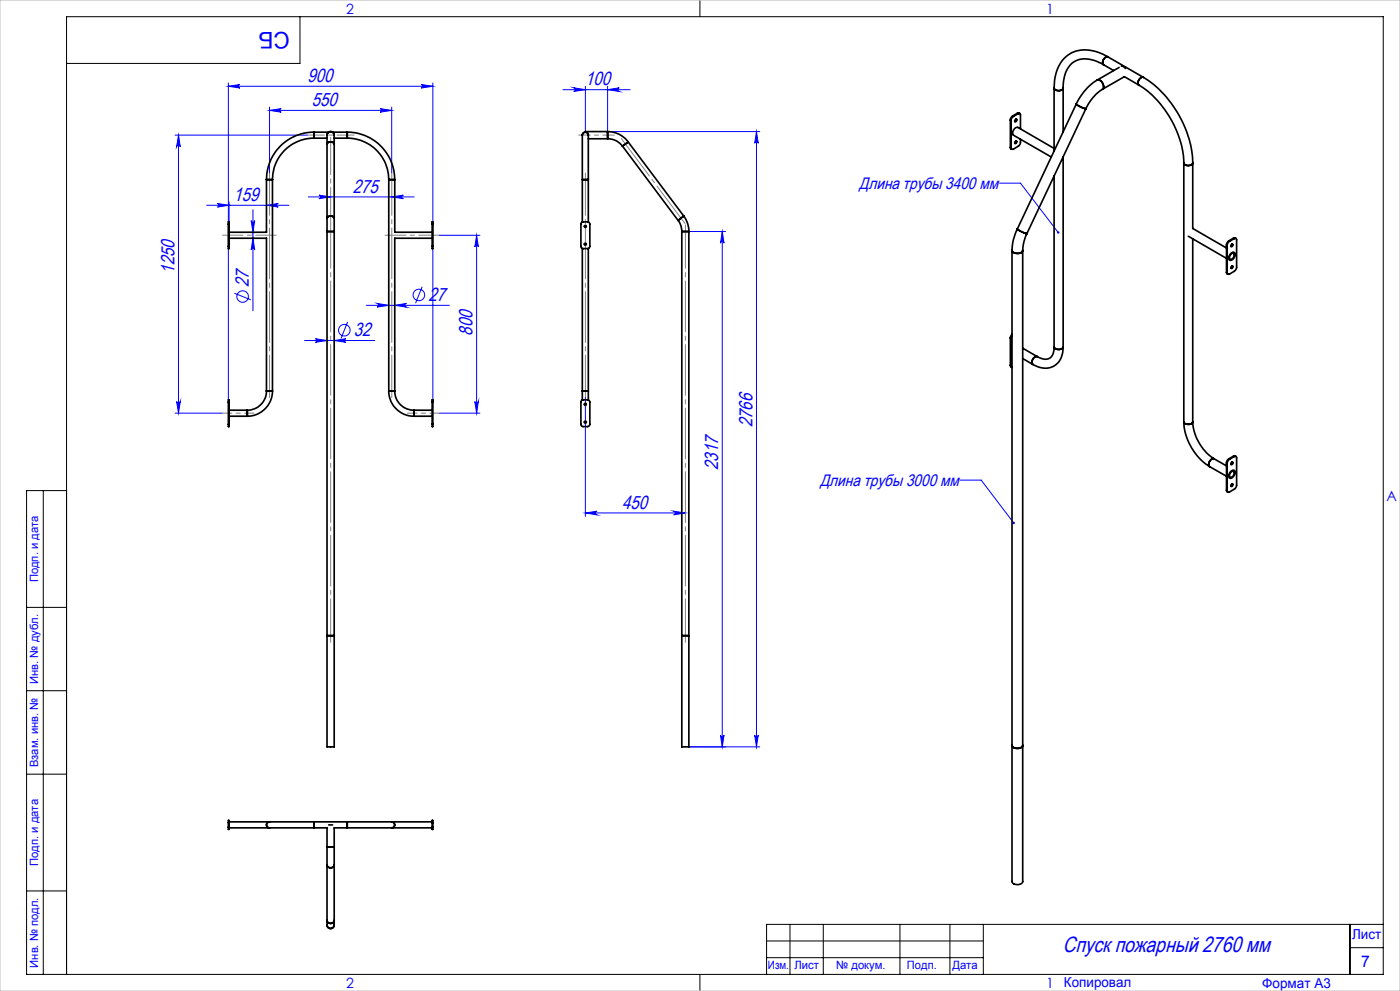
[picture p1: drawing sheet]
<svg xmlns="http://www.w3.org/2000/svg" width="420mm" height="297mm" viewBox="0 0 420 297" stroke-linecap="round" stroke-linejoin="round" font-family="sans-serif">
<g fill="none" stroke="#00f" stroke-width=".3">
<path d="M68.5 24.9v94.9M68.5 25.9h61.4M68.5 25.9l3.5-.6a.53 .53 0 0 0-.5 .6 .53 .53 0 0 0 .5 .5zM80.9 32.1v19.7M80.9 33.1h36.6M80.9 33.1l3.4-.5a.53 .53 0 0 0-.5 .5 .53 .53 0 0 0 .5 .5zM114 32.6l3.5 .5-3.5 .5a.53 .53 0 0 0 .5-.5 .53 .53 0 0 0-.5-.5zM117.5 32.1v19.7M126.4 25.3l3.5 .6-3.5 .5a.53 .53 0 0 0 .5-.5 .53 .53 0 0 0-.5-.6zM129.9 24.9v94.9M168.9 26.9h20.1M172.1 26.3l3.5 .6-3.5 .5a.55 .55 0 0 0 .5-.5 .55 .55 0 0 0-.5-.6z"/>
<path d="M175.6 25.9v13.5M182.3 26.9l3.5-.6a.55 .55 0 0 0-.5 .6 .55 .55 0 0 0 .5 .5zM182.3 25.9v13.5h45.6M226.9 39.4l.6 3.5a.53 .53 0 0 0-.6-.5 .53 .53 0 0 0-.5 .5zM226.9 39.4v184.4M52.5 40.5h39.7M53.6 40.5l.5 3.5a.55 .55 0 0 0-.6-.5 .55 .55 0 0 0-.5 .5zM53.6 40.5v83.3M92.5 59h31.7M95.7 58.5l3.5 .5-3.5 .5a.53 .53 0 0 0 .5-.5 .53 .53 0 0 0-.5-.5zM117.5 59l3.5-.5a.53 .53 0 0 0-.5 .5 .53 .53 0 0 0 .5 .5zM299.9 54.9h6.2l11.4 14.8"/>
<path d="M62 61.5h24.7M65.2 61l3.5 .5-3.5 .6a.53 .53 0 0 0 .5-.6 .53 .53 0 0 0-.5-.5zM68.7 60.5v7M75.4 66.1a.53 .53 0 0 0 .5 .5 .53 .53 0 0 0 .5-.5l-.5 3.5zM75.9 71.4l.5 3.5a.53 .53 0 0 0-.5-.5 .53 .53 0 0 0-.5 .5zM75.9 62.9v30.2M79.9 61.5l3.6-.5a.53 .53 0 0 0-.6 .5 .53 .53 0 0 0 .6 .6zM131.9 70.5h12.1M143 70.5l.5 3.5a.53 .53 0 0 0-.5-.5 .53 .53 0 0 0-.5 .5zM143 70.5v53.3M206.7 69.4h11M216.7 69.4l.5 3.5a.53 .53 0 0 0-.5-.5 .53 .53 0 0 0-.6 .5z"/>
<path d="M216.7 69.4v154.4M70.3 87.9l4.9 1.9M104.3 96.5l-2 4.9M109.9 91.5h24.9M113.1 90.9l3.5 .6-3.5 .5a.55 .55 0 0 0 .5-.5 .55 .55 0 0 0-.5-.6zM118.4 91.5l3.5-.6a.55 .55 0 0 0-.5 .6 .55 .55 0 0 0 .5 .5zM126.6 85.9l-1.9 5M91.4 102.1h21M94.6 101.5l3.5 .6-3.5 .5a.53 .53 0 0 0 .5-.5 .53 .53 0 0 0-.5-.6zM100.3 102.1l3.5-.6a.53 .53 0 0 0-.6 .6 .53 .53 0 0 0 .6 .5zM175.6 119.2v35.6M52.5 123.8h14.2"/>
<path d="M53 120.3a.55 .55 0 0 0 .5 .6 .55 .55 0 0 0 .6-.6l-.5 3.5zM131.9 123.8h12.1M142.5 120.3a.53 .53 0 0 0 .5 .6 .53 .53 0 0 0 .5-.6l-.5 3.5zM175.6 153.7h30M175.6 153.7l3.5-.5a.55 .55 0 0 0-.5 .6 .55 .55 0 0 0 .5 .5zM202.1 153.2l3.5 .5-3.5 .6a.55 .55 0 0 0 .5-.5 .55 .55 0 0 0-.5-.6zM288.1 143.9h6.3l9.7 12.8M206.7 223.8h21.2M216.1 220.3a.53 .53 0 0 0 .6 .5 .53 .53 0 0 0 .5-.5l-.5 3.5zM226.4 220.3a.53 .53 0 0 0 .5 .5 .53 .53 0 0 0 .6-.5l-.6 3.5z"/>
<circle cx="72.8" cy="88.9" r="1.73"/>
<circle cx="103.3" cy="99" r="1.73"/>
<circle cx="125.7" cy="88.4" r="1.73"/>
</g>
<path d="M80.9 51.8v67.4M117.5 119.2v-67.4M175.6 119.2v-67.4" fill="none" stroke="#808080" stroke-width=".3" stroke-dasharray="15.2 1.3 1.3 1.3" stroke-dashoffset="2.5"/>
<path d="M131.9 123.8h-9.7" fill="none" stroke="#808080" stroke-width=".3" stroke-dasharray="15.2 1.3 1.3 1.3" stroke-dashoffset="12.3"/>
<path d="M106.2 40.5h-14" fill="none" stroke="#808080" stroke-width=".3" stroke-dasharray="15.2 1.3 1.3 1.3" stroke-dashoffset="10.1"/>
<path d="M76.2 123.8h-9.5" fill="none" stroke="#808080" stroke-width=".3" stroke-dasharray="15.2 1.3 1.3 1.3" stroke-dashoffset="12.4"/>
<path d="M99.2 192.5v-125.1M205.6 192.5v-125.1" fill="none" stroke="#808080" stroke-width=".3" stroke-dasharray="15.2 1.3 1.3 1.3" stroke-dashoffset="2.2"/>
<path d="M99.2 67.4v-26.2" fill="none" stroke="#808080" stroke-width=".3" stroke-dasharray="15.2 1.3 1.3 1.3" stroke-dashoffset="4"/>
<path d="M115.5 70.5h16.4" fill="none" stroke="#808080" stroke-width=".3" stroke-dasharray="15.2 1.3 1.3 1.3" stroke-dashoffset="9"/>
<path d="M66.7 70.5h16.2" fill="none" stroke="#808080" stroke-width=".3" stroke-dasharray="15.2 1.3 1.3 1.3" stroke-dashoffset="9.1"/>
<path d="M205.5 67l-19.1-25.4" fill="none" stroke="#808080" stroke-width=".3" stroke-dasharray="15.2 1.3 1.3 1.3" stroke-dashoffset="1.3"/>
<path d="M184.3 40.5h-10.7" fill="none" stroke="#808080" stroke-width=".3" stroke-dasharray="15.2 1.3 1.3 1.3" stroke-dashoffset="11.8"/>
<g fill="none" stroke="#000" stroke-width=".3">
<path d="M90 5v14h-70M210 0v5M13 147v145M20 147h-12v145h407v-287h-395v287M8 182h12M8 207h12M8 232h12M8 267h12M237 277v15M247 277v15M270 277v15M285 277v15"/>
<path d="M295 277v15M405 277v15M415 277h-185v15M210 292v5M230 282h65M230 287h65M405 284h10"/>
</g>
<path d="M0 0h420v297h-420z" fill="none" stroke="#c0c0c0" stroke-width=".3"/>
<g fill="#00f">
<path d="M303.9 156.5l-.1 .5h.5l-.2-.3 .2 .3 .1-.4zM317.2 69.5l.1 .5h.4l-.2-.3 .2 .2v-.5z"/>
<path d="M182.3 26.9l3.5-.6a.55 .55 0 0 0-.5 .6 .55 .55 0 0 0 .5 .5zM172.1 26.3l3.5 .6-3.5 .5a.55 .55 0 0 0 .5-.5 .55 .55 0 0 0-.5-.6z"/>
<path d="M80.9 33.1l3.4-.5a.53 .53 0 0 0-.5 .5 .53 .53 0 0 0 .5 .5zM114 32.6l3.5 .5-3.5 .5a.53 .53 0 0 0 .5-.5 .53 .53 0 0 0-.5-.5zM68.5 25.9l3.5-.6a.53 .53 0 0 0-.5 .6 .53 .53 0 0 0 .5 .5zM126.4 25.3l3.5 .6-3.5 .5a.53 .53 0 0 0 .5-.5 .53 .53 0 0 0-.5-.6zM94.6 101.5l3.5 .6-3.5 .5a.53 .53 0 0 0 .5-.5 .53 .53 0 0 0-.5-.6zM100.3 102.1l3.5-.6a.53 .53 0 0 0-.6 .6 .53 .53 0 0 0 .6 .5zM113.1 90.9l3.5 .6-3.5 .5a.55 .55 0 0 0 .5-.5 .55 .55 0 0 0-.5-.6zM118.4 91.5l3.5-.6a.55 .55 0 0 0-.5 .6 .55 .55 0 0 0 .5 .5zM95.7 58.5l3.5 .5-3.5 .5a.53 .53 0 0 0 .5-.5 .53 .53 0 0 0-.5-.5zM117.5 59l3.5-.5a.53 .53 0 0 0-.5 .5 .53 .53 0 0 0 .5 .5z"/>
<path d="M175.6 153.7l3.5-.5a.55 .55 0 0 0-.5 .6 .55 .55 0 0 0 .5 .5zM202.1 153.2l3.5 .5-3.5 .6a.55 .55 0 0 0 .5-.5 .55 .55 0 0 0-.5-.6z"/>
<path d="M79.9 61.5l3.6-.5a.53 .53 0 0 0-.6 .5 .53 .53 0 0 0 .6 .6zM65.2 61l3.5 .5-3.5 .6a.53 .53 0 0 0 .5-.6 .53 .53 0 0 0-.5-.5z"/>
<path d="M216.1 220.3a.53 .53 0 0 0 .6 .5 .53 .53 0 0 0 .5-.5l-.5 3.5zM216.7 69.4l.5 3.5a.53 .53 0 0 0-.5-.5 .53 .53 0 0 0-.6 .5z"/>
<path d="M75.4 66.1a.53 .53 0 0 0 .5 .5 .53 .53 0 0 0 .5-.5l-.5 3.5zM75.9 71.4l.5 3.5a.53 .53 0 0 0-.5-.5 .53 .53 0 0 0-.5 .5zM143 70.5l.5 3.5a.53 .53 0 0 0-.5-.5 .53 .53 0 0 0-.5 .5zM142.5 120.3a.53 .53 0 0 0 .5 .6 .53 .53 0 0 0 .5-.6l-.5 3.5zM53.6 40.5l.5 3.5a.55 .55 0 0 0-.6-.5 .55 .55 0 0 0-.5 .5zM53 120.3a.55 .55 0 0 0 .5 .6 .55 .55 0 0 0 .6-.6l-.5 3.5zM226.9 39.4l.6 3.5a.53 .53 0 0 0-.6-.5 .53 .53 0 0 0-.5 .5zM226.4 220.3a.53 .53 0 0 0 .5 .5 .53 .53 0 0 0 .6-.5l-.6 3.5z"/>
</g>
<g fill="none" stroke="#000" stroke-width=".5">
<path d="M331 19.4a8.2 8.2 0 0 0-9.4-.4 9.5 9.5 0 0 0-2.7 7.4M331 19.4l3.1 1.7M332.4 17.1a11 11 0 0 0-12.1-.5 11.9 11.9 0 0 0-4.1 9.8M332.4 17.1a1.55 1.55 0 0 0-1.4 2.3M332.4 17.1l10.6 6.1M336.4 19.8l.5 .1 .7 .6M94.2 39.6a14.2 14.2 0 0 0-14.3 14.2M94.2 39.6v1.8M94.2 39.6h4.4M99.8 39.6h4.4M104.2 39.6a14.3 14.3 0 0 1 14.2 14.2M104.2 39.6v1.8"/>
<path d="M182.3 39.4a7.6 7.6 0 0 1 6.2 3.1M182.3 39.4h-6.7v.2M182.3 39.4v2.2M303.1 36v8.2M303.1 36l.2 .1M303.3 36.1v8.2M303.8 34.7l-.6 .8-.1 .5M303.8 34.7l.2 .2M304 34.9l-.6 .7-.1 .5M304.6 35.8l.2-.1a.34 .34 0 0 1 .2 .5 .34 .34 0 0 1-.6 .1zM304.8 35.7l-.1 .5-.3 .2M305.2 33.9l.7 .1"/>
<path d="M305.2 33.9l.2 .2M305.2 33.9l-1.4 .8M305.4 34.1a.42 .42 0 0 1 .5-.1 .42 .42 0 0 1 .2 .5v4.1M305.4 34.1l-1.4 .8M316.2 26.4a1.58 1.58 0 0 0 2.7 0M316.2 26.4v18.8M318.9 26.4v13.1M322.9 31.2l1.6 1 1.3 .4M322.9 31.2l-17.7 37.4M325.8 32.6l-17.7 37.4M329.1 24a1.82 1.82 0 0 1 1.7 2.7M329.2 24a16.9 16.9 0 0 0-6.3 7.2"/>
<path d="M330.8 26.7a13.8 13.8 0 0 0-5 5.9M335.7 20.2l-6.5 3.8M337.3 23l4.4 2.5M337.3 23l-6.5 3.7M341.7 25.5a30 30 0 0 1 13.4 23.4M343 23.2a32.5 32.5 0 0 1 14.8 25.7M343 23.2a1.56 1.56 0 0 0-1.3 2.3M79.9 53.8h1.8M79.9 53.8v15.8h-11.2M81.7 53.8v63.4M94.2 41.4a12.4 12.4 0 0 0-12.5 12.4M94.2 41.4h3.9"/>
<path d="M98.1 43.2v-1.5a1.83 1.83 0 0 1 1-2.3 1.69 1.69 0 0 1 1.2 2.3v1.5M98.1 43.2a1.23 1.23 0 0 1 2.2 0M98.1 43.2v22.2M100.3 41.4h3.9M100.3 43.2v22.2M104.2 41.4a12.5 12.5 0 0 1 12.4 12.4M116.6 53.8h1.8M116.6 53.8v63.4M118.4 53.8v15.8h11.2M174.7 53.8v-12.1a1.54 1.54 0 0 1 1-2.1 1.86 1.86 0 0 1 .8 2.3v11.9M174.7 53.8h1.8M174.7 53.8v12.7"/>
<path d="M176.5 53.8v12.7M176.5 41.6h5.8M182.3 41.6l2.5 .6 2 1.6M186.8 43.8l16.6 22.2M188.5 42.5l-1.7 1.3M188.5 42.5l16.6 22.3M303.1 44.2l.4 .5M303.1 44.2l.2 .1M304.6 42.4a.28 .28 0 0 1 .4-.1 .28 .28 0 0 1-.1 .5 .31 .31 0 0 1-.4 .2 .31 .31 0 0 1 0-.5zM304.8 42.2l-.1 .5-.3 .2M306.1 41.7l-.2 1.7-1.9 1.3a.44 .44 0 0 1-.5 0 .44 .44 0 0 1-.2-.4M316.2 44.5l-10.8-6.3a1.56 1.56 0 0 0-1.3 2.3l11.3 6.6"/>
<path d="M316.2 52.7v51.3M318.9 47v57M355.1 48.9a1.57 1.57 0 0 0 2.7 0M355.1 48.9v77.5M357.8 48.9v19.6l10.1 5.8M68.5 67.2v-.7h.2v.7M68.5 73.8v.7h.2v-.7M68.5 67.2v6.6M68.5 67.2h.2M68.5 73.8h.2M68.7 71.4h11.2v45.8M68.7 67.2v6.6"/>
<path d="M98.1 65.4v4M98.1 65.4a1.23 1.23 0 0 1 2.2 0M98.1 69.4h2.2M98.1 69.4v154.4h2.2v-154.4M100.3 65.4v4M129.6 67.2v-.7h.3v.7M129.6 73.8v.7h.3v-.7M129.6 71.4h-11.2v45.8M129.6 67.2h.3M129.6 73.8h.3M129.6 67.2v6.6M129.9 67.2v6.6"/>
<path d="M174.6 66.6l1.7-.1 .3 .1 .4 .6v6.6l-.3 .5-.3 .2h-1.6l-.5-.5v-6.9zM174.7 74.5v42.7M176.5 74.5v42.7M203.4 66l.3 .4a5.3 5.3 0 0 1 .8 3M204.5 69.4h2.2M204.5 69.4v154.4h2.2v-154.4M205.1 64.8l1.2 2.4 .4 2.2M205.1 64.8l-1.7 1.2M303.6 75a1.86 1.86 0 0 0 3.2 0M303.6 75v189.2a1.86 1.86 0 0 0 3.2 0v-189.2M305.2 68.6l-1.3 3.6-.3 2.8M305.2 68.6l1.6 1 1.3 .4"/>
<path d="M308.1 70l-.9 2.2-.4 2.8M356.5 70.8l11.4 6.6M357.8 71.6v54.8M367.9 73.4l.3 .2M367.9 73.4v8.2M368.2 73.6v8.1M368.7 72.2l-.6 .7-.2 .5M368.7 72.2l.2 .1M368.9 72.3l-.6 .7-.1 .6M369.3 75.9a.73 .73 0 0 1 1.1-.1 .73 .73 0 0 1 0 1l-.3 .6a.8 .8 0 0 1-1.1 .6 .8 .8 0 0 1-.3-1.2zM369.3 76.2a.58 .58 0 0 1 .9-.2 .58 .58 0 0 1 0 .9l-.3 .5a.6 .6 0 0 1-1 .2 .6 .6 0 0 1 .1-1zM369.4 73.3l.2-.1a.34 .34 0 0 1 .2 .5 .34 .34 0 0 1-.5 0z"/>
<path d="M369.4 79.8l.1-.1a.32 .32 0 0 1 .3 .5 .32 .32 0 0 1-.5 .1zM369.6 73.1v.5l-.3 .2M369.6 79.7v.4l-.3 .3M370.1 71.4h.7M370.1 71.4l.2 .1M370.1 71.4l-1.4 .8M370.3 71.5a.42 .42 0 0 1 .5-.1 .42 .42 0 0 1 .2 .5v8.4l-.6 .9-1.5 .9a.44 .44 0 0 1-.5 .1 .44 .44 0 0 1-.2-.5M370.3 71.5l-1.4 .8M367.9 81.6l.5 .6M367.9 81.6l.3 .1M79.9 117.2a5.8 5.8 0 0 1-5.7 5.7M79.9 117.2h1.8"/>
<path d="M81.7 117.2a7.6 7.6 0 0 1-7.5 7.5M116.6 117.2a7.6 7.6 0 0 0 7.6 7.5M116.6 117.2h1.8M118.4 117.2a5.7 5.7 0 0 0 5.8 5.7M174.6 119.9l1.8-.1 .6 .7v6.7l-.6 .6h-1.6l-.5-.5v-6.9zM174.7 117.2v2.7M174.7 117.2h1.8M176.5 117.2v2.7M303.1 109.5l.4 .6M303.1 101.3l.2 .1M303.1 109.5l.2 .1M303.1 101.3v8.2"/>
<path d="M303.3 109.6l.3 .5M303.3 101.4v8.2M303.6 100.6l-.3 .8M303.6 100.2l-.5 1.1M306.8 107.5l3 1.7M306.8 104.3l4.4 2.6M311.2 106.9a1.55 1.55 0 0 0-1.4 2.3M316.2 104a2.97 2.97 0 0 1-2.7 3.7l-2.3-.8M316.2 104a1.58 1.58 0 0 0 2.7 0M318.9 104a5.6 5.6 0 0 1-4.8 6.3 7.5 7.5 0 0 1-4.3-1.1M68.5 120.5v-.7h.2v.7M68.5 127.2v.6h.2v-.6"/>
<path d="M68.5 127.2h.2M68.5 120.5v6.7M68.5 120.5h.2M68.7 124.7h5.5M68.7 122.9h5.5M68.7 120.5v6.7M74.2 122.9v1.8M124.2 122.9v1.8M124.2 124.7h5.4M124.2 122.9h5.4M129.6 120.5v-.7h.3v.7M129.6 127.2v.6h.3v-.6"/>
<path d="M129.6 127.2h.3M129.6 120.5h.3M129.6 120.5v6.7M129.9 120.5v6.7M355.1 126.4a17.1 17.1 0 0 0 7.8 13.4M355.1 126.4a1.54 1.54 0 0 0 2.7 0M357.8 126.4a14.4 14.4 0 0 0 6.4 11.1M362.9 139.8l5 2.9M364.2 137.5a1.55 1.55 0 0 0-1.3 2.3M364.2 137.5l3.7 2.1M367.9 138.7v8.2M367.9 138.7l.3 .1"/>
<path d="M368.2 138.8v8.2M368.7 137.5l-.6 .7-.2 .5M368.7 137.5l.2 .2M368.9 137.7l-.6 .7-.1 .4M369.4 138.6a.26 .26 0 0 1 .4-.1 .26 .26 0 0 1 0 .4v.1a.29 .29 0 0 1-.4 .3 .29 .29 0 0 1-.1-.5zM369.6 138.5v.4l-.3 .2M370.1 136.7l.7 .1M370.1 136.7l.2 .1M370.1 136.7l-1.4 .8M370.3 136.8a.44 .44 0 0 1 .5 0 .44 .44 0 0 1 .2 .4v8.4l-.6 .9-1.5 .9a.42 .42 0 0 1-.5 .1 .42 .42 0 0 1-.2-.5M370.3 136.8l-1.4 .9M367.9 146.9l.5 .6"/>
<path d="M367.9 146.9l.3 .1M369 141.5a.8 .8 0 0 1 1.2-.6 .8 .8 0 0 1 .2 1.3l-.4 .7a.75 .75 0 0 1-1.1 .3 .75 .75 0 0 1-.2-1.1zM369.3 141.5a.59 .59 0 0 1 .9-.2 .59 .59 0 0 1 0 .9l-.3 .5a.6 .6 0 0 1-1 .2 .6 .6 0 0 1 .1-.9zM369.4 145.1a.26 .26 0 0 1 .4-.1 .26 .26 0 0 1 0 .4 .29 .29 0 0 1-.2 .4 .29 .29 0 0 1-.3-.2zM369.6 145v.4l-.3 .3M98.1 190.5h2.2zM204.5 190.5h2.2zM303.6 223.4a1.86 1.86 0 0 0 3.2 0 1.86 1.86 0 0 1-3.2 0zM68.5 246.6v-.7h.2v.7M68.5 247.9v.7h.2v-.7M68.5 246.6v1.3M68.5 246.6h.2"/>
<path d="M68.5 247.9h.2M68.7 246.6v1.3M68.7 248.1h12.2M68.7 246.3h12.2M80.9 246.3h13.3M80.9 248.1h13.3M80.9 246.3a.9 .9 0 0 0-1 .9 .9 .9 0 0 0 1 .9M94.2 246.3v1.8M94.2 248.1h3.9v5.8M94.2 246.3h10M98.1 253.9v5.3M98.1 253.9h2.2"/>
<path d="M98.1 259.2a1.11 1.11 0 0 0 1.1 .9 1.11 1.11 0 0 0 1.1-.9M98.1 259.2v16.7M98.6 247.2h1.2M100.3 253.9v5.3M100.3 259.2v16.7M104.2 246.3h13.3M104.2 248.1h13.3M104.2 246.3v1.8M104.2 248.1h-3.9v5.8M117.5 246.3a.9 .9 0 0 1 .9 .9 .9 .9 0 0 1-.9 .9M117.5 248.1h12.1M117.5 246.3h12.1"/>
<path d="M129.6 246.6v-.7h.3v.7M129.6 247.9v.7h.3v-.7M129.6 246.6v1.3M129.6 246.6h.3M129.6 247.9h.3M129.9 246.6v1.3M98.1 275.9a2.04 2.04 0 0 0 .9 2.4 1.51 1.51 0 0 0 1.3-2.2v-.2M98.1 275.9a1.1 1.1 0 0 0 1.1 .9 1.1 1.1 0 0 0 1.1-.9"/>
<circle cx="175.6" cy="73.2" r=".3"/>
<circle cx="175.6" cy="67.8" r=".31"/>
<circle cx="175.6" cy="121.2" r=".3"/>
<circle cx="175.6" cy="126.5" r=".31"/>
</g>
<text font-size="6.9" fill="#00f" x="86.9" y="9.4" transform="rotate(-180 86.9 9.4)">СБ</text>
<text font-size="6.6" fill="#00f" x="318.8" y="285.4">Спуск пожарный 2760 мм</text>
<g font-size="5.7" fill="#00f">
<text x="92.3" y="24.6">900</text>
<text x="175.5" y="25.6">100</text>
<text x="93.5" y="31.8">550</text>
<text x="105.8" y="57.8">275</text>
<text x="70.1" y="60.3">159</text>
<text x="52.3" y="82" transform="rotate(-90 52.3 82)">1250</text>
<text x="74.6" y="86" transform="rotate(-90 74.6 86)">27</text>
<text x="128.5" y="90.2">27</text>
<text x="106.2" y="100.8">32</text>
<text x="141.8" y="100.6" transform="rotate(-90 141.8 100.6)">800</text>
<text x="225.7" y="128.1" transform="rotate(-90 225.7 128.1)">2766</text>
<text x="215.5" y="140.9" transform="rotate(-90 215.5 140.9)">2317</text>
<text x="186.6" y="152.5">450</text>
</g>
<g font-size="5" fill="#00f">
<text x="257.8" y="56.6">Длина трубы 3400 мм</text>
<text x="246" y="145.5">Длина трубы 3000 мм</text>
</g>
<text font-size="4.8" fill="#00f" x="408.3" y="289.7">7</text>
<g font-size="4.2" fill="#00f">
<text x="103.8" y="4.2">2</text>
<text x="313.8" y="4.2">1</text>
<text x="415.9" y="150.2">A</text>
<text x="103.8" y="296.2">2</text>
<text x="313.8" y="296.2">1</text>
</g>
<g font-size="4.1" fill="#00f">
<text x="405.6" y="281.5">Лист</text>
<text x="319.2" y="295.9">Копировал</text>
<text x="378.7" y="296">Формат А3</text>
</g>
<g font-size="3.4" fill="#00f">
<text x="11.4" y="174.5" transform="rotate(-90 11.4 174.5)">Подп. и дата</text>
<text x="11.4" y="205" transform="rotate(-90 11.4 205)">Инв. № дубл.</text>
<text x="11.4" y="229.9" transform="rotate(-90 11.4 229.9)">Взам. инв. №</text>
<text x="11.4" y="259.5" transform="rotate(-90 11.4 259.5)">Подп. и дата</text>
<text x="11.4" y="290" transform="rotate(-90 11.4 290)">Инв. № подл.</text>
<text x="230.4" y="290.4">Изм.</text>
<text x="238.3" y="290.4">Лист</text>
<text x="250.9" y="290.4">№ докум.</text>
<text x="272.1" y="290.4">Подп.</text>
<text x="285.7" y="290.5">Дата</text>
</g>
</svg>
